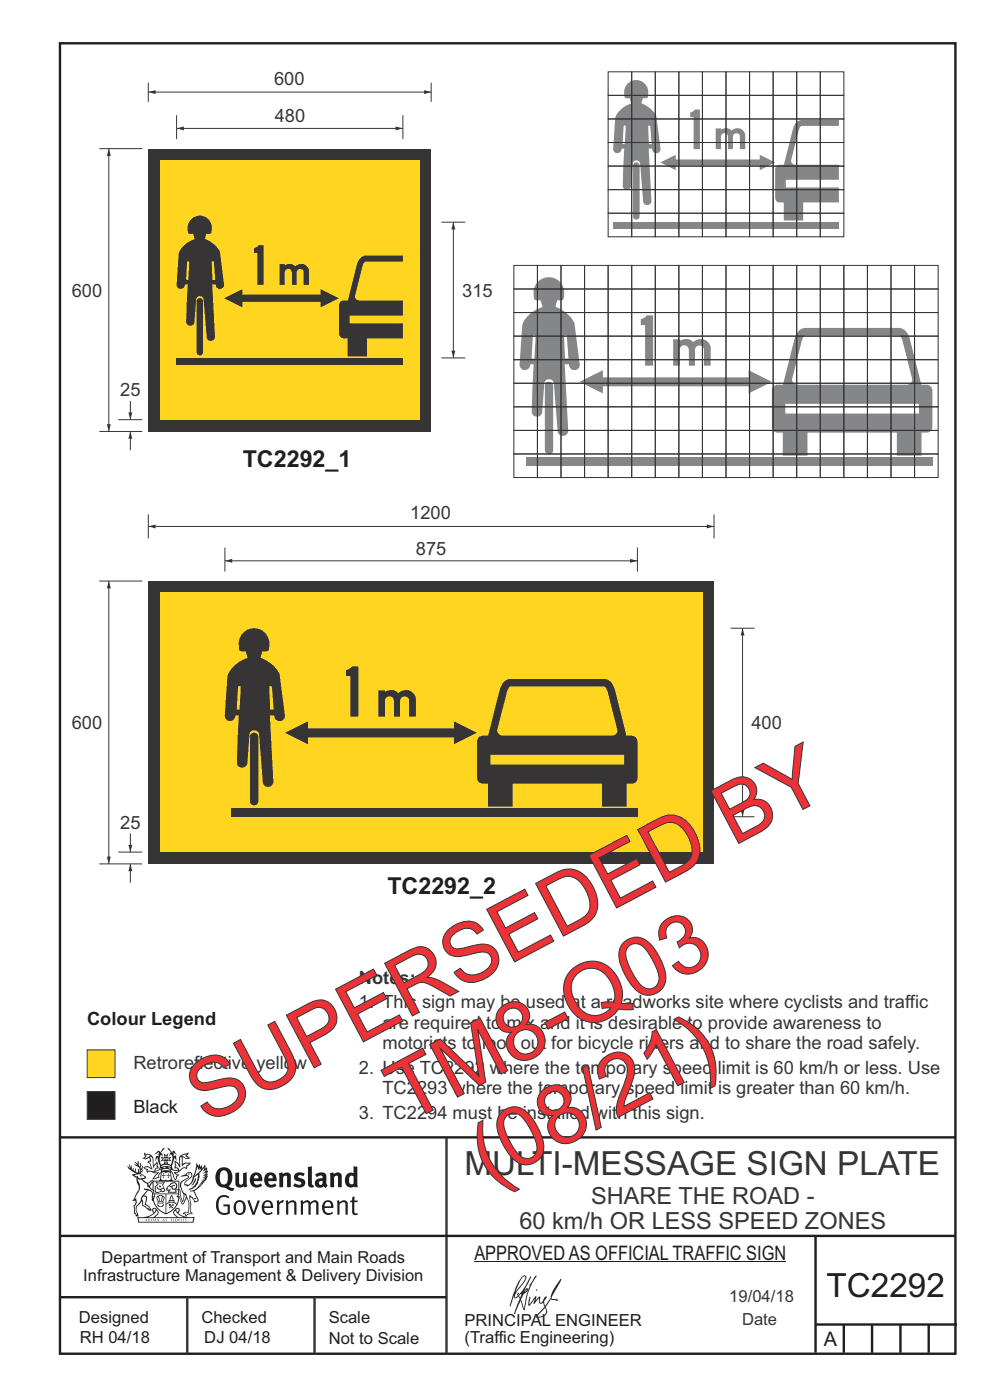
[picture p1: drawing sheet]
<svg xmlns="http://www.w3.org/2000/svg" width="210mm" height="297mm" viewBox="0 0 210 297" stroke-linecap="round" stroke-linejoin="round" font-family="sans-serif">
<path d="M12.7 9.2h190v278h-190zM12.7 241.3h190M12.7 275.2h82M12.7 262.2h190.1M173 262.1v24.9M173 281h30M179 281v6M185 281v6M191 281v6M197 281v6" fill="none" stroke="#201e1e" stroke-width=".51"/>
<path d="M94.7 241.4v45.8M39.7 275.2v12M66.7 275.2v12" fill="none" stroke="#373435" stroke-width=".51"/>
<g fill="#201e1e">
<path d="M47 248.4a2.55 2.55 0 0 0 0 2.7l.3 .2a.81 .81 0 0 0 1-1v-.5a1.04 1.04 0 0 0-1.1-1.5zM46.3 248.1a1.82 1.82 0 0 1 2.1-.2 1.82 1.82 0 0 1 .9 1.8 2.29 2.29 0 0 1-.8 2l.7 .3h.5l-.2 .6a2.87 2.87 0 0 1-2-.7 2.12 2.12 0 0 1-1.7-3.1z" fill-rule="evenodd"/>
<path d="M49.9 248.9l.8-.2v2a.46 .46 0 0 0 .3 .6 .46 .46 0 0 0 .6-.3v-2.1l.7-.2v2.4l.2 .5-.5 .3-.3-.3a1.02 1.02 0 0 1-1.2 .3 1.02 1.02 0 0 1-.6-1.1z" fill-rule="evenodd"/>
<path d="M54 249.5l-.1 .5h.9a.49 .49 0 0 0-.2-.6 .49 .49 0 0 0-.6 .1zM53.4 249.1a1.34 1.34 0 0 1 1.6-.2 1.34 1.34 0 0 1 .6 1.5v.2h-1.7a.77 .77 0 0 0 .5 .8 .77 .77 0 0 0 .9-.4l.3 .5a1.59 1.59 0 0 1-2 .2 1.59 1.59 0 0 1-.5-2.1z" fill-rule="evenodd"/>
<path d="M57 249.5l-.1 .5h1a.49 .49 0 0 0-.2-.6 .49 .49 0 0 0-.7 .1zM56.4 249.1a1.34 1.34 0 0 1 1.6-.2 1.34 1.34 0 0 1 .7 1.5v.2h-1.8a.77 .77 0 0 0 .5 .8 .77 .77 0 0 0 .9-.4l.4 .5a1.59 1.59 0 0 1-2.1 .2 1.59 1.59 0 0 1-.5-2.1z" fill-rule="evenodd"/>
<path d="M59.2 248.9l.7-.2 .1 .4a.95 .95 0 0 1 1-.3 .95 .95 0 0 1 .7 .8v2.3h-.8v-2.3a.46 .46 0 0 0-.8 .1v2.2h-.8z" fill-rule="evenodd"/>
<path d="M62.6 249.1a1.75 1.75 0 0 1 2-.1l-.2 .5-.6-.2a.43 .43 0 0 0-.6 .3l.4 .3a1.04 1.04 0 0 1 1.2 1.1 1.04 1.04 0 0 1-1.4 1l-1.2-.4 .3-.6 1 .4 .4-.4a.88 .88 0 0 0-1-.5l-.4-.2-.1-.4z" fill-rule="evenodd"/>
<path d="M65.3 247.6l.8-.2 .1 3.8 .3 .2 .1 .4a.88 .88 0 0 1-1 0 .88 .88 0 0 1-.3-1z" fill-rule="evenodd"/>
<path d="M67.8 250.6a.43 .43 0 0 0-.1 .7 .43 .43 0 0 0 .7-.1v-.7zM66.8 249.1a1.7 1.7 0 0 1 2.4 .1v1.9l.3 .4-.4 .5-.5-.4a1.03 1.03 0 0 1-1.7-.1 1.03 1.03 0 0 1 .8-1.5h.7v-.4a.8 .8 0 0 0-1.2 .1z" fill-rule="evenodd"/>
<path d="M70 248.9l.7-.2 .1 .4a.95 .95 0 0 1 1-.3 .95 .95 0 0 1 .7 .8v2.3h-.8v-2.3a.46 .46 0 0 0-.8 .1v2.2h-.8z" fill-rule="evenodd"/>
<path d="M74.3 249.5a1.48 1.48 0 0 0 0 1.7h.5l.2-.1v-1.5l-.3-.2zM75 247.4l.8 .1 .1 4.4h-.7l-.1-.2a1.26 1.26 0 0 1-1.4 0 1.26 1.26 0 0 1-.5-1.3 1.29 1.29 0 0 1 .4-1.4 1.29 1.29 0 0 1 1.4-.1z" fill-rule="evenodd"/>
<path d="M46.4 253.9a1.72 1.72 0 0 1 2.3 0l-.3 .3a1.24 1.24 0 0 0-1.4-.2 1.24 1.24 0 0 0-.6 1.4 1.49 1.49 0 0 0 1.2 1.9l.7-.1v-1.3h-.8l-.1-.4h1.3v1.9a1.93 1.93 0 0 1-2.2 0 1.93 1.93 0 0 1-.7-2.2l.2-.8z" fill-rule="evenodd"/>
<path d="M50.4 255.1a1.65 1.65 0 0 0 .2 2.2 .99 .99 0 0 0 1-1.4 .78 .78 0 0 0-.4-.8 .78 .78 0 0 0-.8 0zM50 254.9a1.33 1.33 0 0 1 1.6-.1 1.33 1.33 0 0 1 .5 1.4 1.31 1.31 0 0 1-1.3 1.6 1.31 1.31 0 0 1-1.2-1.6v-.6z" fill-rule="evenodd"/>
<path d="M52.5 254.7l.4-.1 .9 2.6 .8-2.5h.5l-1.1 3h-.5z" fill-rule="evenodd"/>
<path d="M56.3 255.2l-.2 .7h1.3a.7 .7 0 0 0-.3-.8 .7 .7 0 0 0-.8 .1zM55.9 255a1.22 1.22 0 0 1 1.5-.2 1.22 1.22 0 0 1 .5 1.5h-1.8a.93 .93 0 0 0 .5 1 .93 .93 0 0 0 1.1-.2l.2 .3a1.43 1.43 0 0 1-1.8 .1 1.43 1.43 0 0 1-.6-1.7z" fill-rule="evenodd"/>
<path d="M58.7 254.7l.4-.1 .1 .5 .4-.4 .6-.1-.2 .5a.66 .66 0 0 0-.8 .7v1.9h-.4z" fill-rule="evenodd"/>
<path d="M60.6 254.7l.4-.1 .1 .5a.94 .94 0 0 1 1-.5 .94 .94 0 0 1 .8 .8v2.3h-.5l-.1-2.5a.81 .81 0 0 0-1.2 .3v2.2h-.4z" fill-rule="evenodd"/>
<path d="M63.7 254.7l.5-.1 .1 .5 .4-.3a.78 .78 0 0 1 1.1 .3 .9 .9 0 0 1 1-.5 .9 .9 0 0 1 .8 .8v2.3h-.5l-.1-2.5a.67 .67 0 0 0-1.1 .3v2.2h-.5v-2.4l-.4-.3-.7 .4v2.3h-.5z" fill-rule="evenodd"/>
<path d="M69 255.2l-.1 .7h1.3a.7 .7 0 0 0-.3-.8 .7 .7 0 0 0-.9 .1zM68.7 255a1.22 1.22 0 0 1 1.5-.2 1.22 1.22 0 0 1 .5 1.5h-1.8a.93 .93 0 0 0 .4 1 .93 .93 0 0 0 1.2-.2l.1 .3a1.44 1.44 0 0 1-1.7 .1 1.44 1.44 0 0 1-.6-1.7z" fill-rule="evenodd"/>
<path d="M71.4 254.7l.5-.1 .1 .5a.94 .94 0 0 1 1-.5 .94 .94 0 0 1 .8 .8v2.3h-.5l-.1-2.5a.81 .81 0 0 0-1.2 .3v2.2h-.4z" fill-rule="evenodd"/>
<path d="M74.7 253.9l.5-.1v.9h.7l-.1 .3h-.6v2.2l.1 .2h.5l.1 .3a.75 .75 0 0 1-1.2-.6v-2.1h-.4v-.3h.4z" fill-rule="evenodd"/>
<path d="M30.8 244.9l1.1 .3-.9 .5h-.4l.6-.5zM31.8 245.4h.2a2.44 2.44 0 0 1 .4 1.9l.1 .5 .7-1-.1 .6 .3 .3a.57 .57 0 0 0-.6 .7l-1-.1-.5 .2 .2-.5-.8-.3 .7-.1 .9 .5 .1-.1-.6-1.3-.2-.2h.5zM30.7 244.4l-.1 .5 .2 .4-.6 .4a1.04 1.04 0 0 0 1.4-.1l.2 .6-.3 .1-.2 .4a.94 .94 0 0 1 .8 1.1l-.2-.1a1.16 1.16 0 0 0-1.5-.1l.3 .4 .4 .2 .1 .5 .2 .1 .1-.2a.94 .94 0 0 1 1.1 .2l.8 .1-1.2 1.2a1.13 1.13 0 0 0 1.2-.2l.4-.1-.1-.4 .5-.8a.83 .83 0 0 0-.6 1.1l-.3-.1-.7 .4 1.1-1.4-.5 .1-.5-.1 1.3-.5-.1-.1-.9 .4v-.3l.2-.2 .3 .1 .1-.3-.2-.4v-.6l-.1-.4-.7 1v-.7a1.42 1.42 0 0 0-1.6-1.8z" fill-rule="evenodd"/>
<path d="M38.5 245.2l.5-.2 .7-.1-.6 .3 .8 .5h-.3zM38.3 245.5l.2-.1 .1 2a1.69 1.69 0 0 1 1.6-.6l-.8 .5 .1 .5a1.1 1.1 0 0 0-1.5 .6l-.1-.5-.2-.2h-.5l.3-.4-.3-.7a1.42 1.42 0 0 1 .8 1.1l.2-.1zM37.1 246.2l.1 1-.2 .3 .1 .4h.5l.1 .2a.96 .96 0 0 1-1.1-.1l-.1 .1a1.06 1.06 0 0 0 1.3 .2v.1a.72 .72 0 0 1-1 .2l.3 .5 .6 .2-.4 .2-.1 .6-.2-.3-.4-1.1-.4-.4 .4 .9a1.54 1.54 0 0 0 .7 1.2l.2-.3a.58 .58 0 0 1 .4-.8l.2-.1h-.3l-.5-.3 .9-.5a.93 .93 0 0 1 1.2-.5v.2l.2-.2 .1-.5a.99 .99 0 0 0 .7-.8l-1.3 .1-.3 .2-.1-1.4 .9 .4 .9-.3h-.4l-.5-.4 .4-.7-.6 .2a1.46 1.46 0 0 0-1.4 2.1v.4l-.2-.4z" fill-rule="evenodd"/>
<path d="M35.6 248.9l.2 .1-.1 .3 .4 .1h-.4v.6l-.1-.6h-.3l.3-.1z" fill-rule="evenodd"/>
<path d="M34.6 248.9l.2 .1v.3l.3 .1h-.3l-.1 .6v-.6h-.4l.4-.1z" fill-rule="evenodd"/>
<path d="M34.3 248.8a.57 .57 0 0 1 .9 .2 .57 .57 0 0 1 .9-.2l.2 1.4h-.2a.57 .57 0 0 1-.9 0 .69 .69 0 0 1-1.1 0zM34.2 248.1l-.3 2.1-.2 .4h3l-.2-.4-.3-2.1h-.2v.2l-.8-.1-.8 .1v-.2z" fill-rule="evenodd"/>
<path d="M34.2 252.4a.3 .3 0 0 0 .6 0 .3 .3 0 0 0-.6 0zM33.3 250.9l.3 .3-.3 .4a.79 .79 0 0 0 0 1.3l.8-.2-.1-.3a.55 .55 0 0 1-.7-.6l.1-.1 .2 .3 .3 .2 .8-.2-.4-.7 .4-.4-.7 .2zM33 250.7l1.1 .2 .9-.2-.4 .6 .4 1.2a.56 .56 0 0 1-.8 .3l-.2 .1a.73 .73 0 0 1-.9 .1 .73 .73 0 0 1-.3-1v-.4l.6-.4z" fill-rule="evenodd"/>
<path d="M35.6 251.8l.7-.4a.58 .58 0 0 1 1-.1 .58 .58 0 0 1-.4 .9l-.3-.3a.43 .43 0 0 1 .6-.4 .57 .57 0 0 0-.8 .2l-.2-.1-.3 .1 .4 .2a.55 .55 0 0 0 .9 .4v.5h-1.3l.3-.4-.1-.1-.6 .1 .2-.3-.2-.1zM35.4 251.8l-.1 .2a.39 .39 0 0 0 .2 .6h.3l-.2 .4h1.9l-.1-.8a.86 .86 0 0 0-.1-1.3 .86 .86 0 0 0-1.3 .4z" fill-rule="evenodd"/>
<path d="M36 254.8h.8v.2h-.8zM36.4 253.8l.2 .8h-.4zM36.4 253.5l-.3 .5-.1 .6h-.2v.4l-.7 .4 .2 .1a1.48 1.48 0 0 1 2.1 .2l.2-.1-.6-.5v-.5h-.2l-.1-.6z" fill-rule="evenodd"/>
<path d="M35.8 255.4l.4 .1 .1 .3 .3-.2-.2-.2a.38 .38 0 0 1 .5 .5l-.2-.2-.3 .2 .3 .2-.3 .3-.1-.4-.4 .4-.1-.2 .4-.3-.1-.1-.2 .1z" fill-rule="evenodd"/>
<path d="M34.5 254h.2v.2l-.2 .6h-.2zM33.6 255.3h.9v.2a.55 .55 0 0 1-.8 .4v-.2l-.2-.1zM33.4 254h.2l.2 .8h-.2zM33.6 255l.8-.1 .1 .2h-.8zM33.8 253.7h.5l-.2 1.1h-.1zM33.3 253.8l-.1 .3 .3 1.1a.48 .48 0 0 0-.1 .6 .48 .48 0 0 0 .5 .2h.5a.49 .49 0 0 0 .2-.8l.3-1.1-.1-.3a1.42 1.42 0 0 0-1.5 0z" fill-rule="evenodd"/>
<path d="M33.7 251.5l.4 .1 .1 .3h-.3z" fill-rule="evenodd"/>
<path d="M41.3 250.1l.3-.2-.2 .8-.6 .8h-.2l.5-.7z" fill-rule="evenodd"/>
<path d="M39.7 249l.3-.2 .5 .2a.88 .88 0 0 1-.6 1.1 1.22 1.22 0 0 0-.8 1.3l.5 .2a.72 .72 0 0 0 .9-.4l.5-.8 .2-.6 .8-.6v.2a2.85 2.85 0 0 1-2 2.9l.1 .1a2.13 2.13 0 0 0 1.9-1.5v-.3a2.01 2.01 0 0 0 .3-1.7l1.1-1.3-.4 1 .7-.5-.7 1 .8-.4-.8 .8 .7-.2-.9 .6 .8-.1-.8 .4h.7l-.8 .3 .3 .2h-.4l.2 .3h-.4l.2 .3h-.4l.1 .2h-.1a2.16 2.16 0 0 1-2 1.1l.1 .2 .4-.1a.76 .76 0 0 1 .7 .8l.5 1.2-.6 .2a1.45 1.45 0 0 0-1.1-1.3l.2 1.8-.1 1.8 .4 .3a1.07 1.07 0 0 0-1.2 .4v-.3l-.5-.2a.87 .87 0 0 1 1.1-.1v-.7a4.4 4.4 0 0 0-.6-3.1l-.1-.3h-.2a2.16 2.16 0 0 1-.7-2.2l.3-.4 1.2-.7a.55 .55 0 0 0-.4-.8zM37.8 252.4a.76 .76 0 0 1 .3 1.1l.6 1.6 .4-1.7 .2 .1a.61 .61 0 0 1-.1 .9l-.3 .8-.2 .1-.7-1.6-.3 .1a1.18 1.18 0 0 0 .1-1.4zM41.8 247.5l.2 .7 .3-.5v.6l.4-.5a1.9 1.9 0 0 1-1.2 1.4l-.3 .3zM38.2 249.6l1.4-.2 .2 .2v.3l-.5 .2a1.26 1.26 0 0 0-.9 1.9l.2 .7a1.84 1.84 0 0 1 .1 2.1l-.4-1.4a.96 .96 0 0 0-.4-1.2l-.4 .2a.78 .78 0 0 1 0 1.3l.1 .3h.4l.4 1.1a.38 .38 0 0 0 .2 .4 .38 .38 0 0 0 .4-.1l.6-1.2a2.94 2.94 0 0 1 .4 2.5l-.1 .4h-.8l-.3 .4v.2l.4-.1 .1 .4 .2 .1a1.02 1.02 0 0 1 1.3-.5v-.4l-.3-.1 .1-1.8-.3-1.3h.1a1.14 1.14 0 0 1 .8 1 .63 .63 0 0 0 .8-.2 .63 .63 0 0 0-.2-.9l-.6-1.2 .9-.6 .2-.4h.3l-.1-.2h.4l-.1-.3h.3l-.1-.3 .5-.1-.2-.2 .6-.4v-.2h-.2l.4-.5h-.3l.3-.5-.4 .1 .4-.5v-.3l-.3 .2 .2-.7-.1-.2-.4 .3v-.8l-.6 .8-.2-.8-.2 .5-.3-.7-.1 .6-.5-.8-.1 1.4-.6 1.8a1.81 1.81 0 0 1-1 1.5l-.6-.2a1.75 1.75 0 0 1 1.1-1.2 .75 .75 0 0 0 .1-1.3 .75 .75 0 0 0-1.2 .4z" fill-rule="evenodd"/>
<path d="M41.2 254.1h.3l.2 .2-.4 .1z" fill-rule="evenodd"/>
<path d="M29.4 258.4h11.6l-.1 .8h-11.4zM31.3 258.2l.5-.1a2.48 2.48 0 0 0 1.4-1.3l.3 .5-.5 .6-.5 .3zM32.5 256.6l.3-.2 .2 .1-.3 .7zM37.2 256.8a2.65 2.65 0 0 0 1.8 1.4h-1.1l-.5-.3-.5-.6zM37.4 256.5l.2-.1 .3 .2-.3 .6zM29.2 258.2l.1 1.2h11.8l.2-1.1-.2-.1a4.1 4.1 0 0 1-3.3-.9l.3-.4-.1-.6a1.06 1.06 0 0 0-1.3 1l.2 .4 .6 .5h-4.7l.3-.1a.84 .84 0 0 0 .6-.8 .84 .84 0 0 0-.5-.8l-.3-.2h-.5l-.1 .6 .3 .4a4.2 4.2 0 0 1-3.4 .9z" fill-rule="evenodd"/>
<path d="M31 258.7l.1 .2h-.2zM31 258.5l-.3 .6 .4-.2 .2 .2z" fill-rule="evenodd"/>
<path d="M31.3 258.6h.3v.4a.25 .25 0 0 0 .2-.1 .25 .25 0 0 0-.1-.3h.1a.29 .29 0 0 1 0 .4 .29 .29 0 0 1-.4 0 .29 .29 0 0 1 0-.4z" fill-rule="evenodd"/>
<path d="M32.2 258.6a.22 .22 0 0 1 .3 .2 .22 .22 0 0 1-.3 .2zM32 258.6l.1 .4a.33 .33 0 0 0 .4 0 .33 .33 0 0 0 0-.4 .33 .33 0 0 0-.5 0z" fill-rule="evenodd"/>
<path d="M32.9 258.7l.1 .2h-.2zM32.9 258.5l-.2 .6 .3-.2 .2 .2z" fill-rule="evenodd"/>
<path d="M33.3 258.6h.2l.1 .1 .2-.1-.2 .2 .2 .3-.3-.3-.1 .3h-.1l.2-.3z" fill-rule="evenodd"/>
<path d="M34.7 258.7l.1 .2h-.2zM34.7 258.5l-.3 .6 .4-.2 .2 .2z" fill-rule="evenodd"/>
<path d="M35 258.5h.5l-.2 .1v.5h-.2l.1-.5z" fill-rule="evenodd"/>
<path d="M36.2 258.6l.3-.1-.1 .1v.2h.1h-.1v.3h-.2z" fill-rule="evenodd"/>
<path d="M36.7 258.6h.2v.5h-.2z" fill-rule="evenodd"/>
<path d="M37.3 258.6a.22 .22 0 0 1 .3 .2 .22 .22 0 0 1-.3 .2zM37.1 258.6v.4a.33 .33 0 0 0 .5 0 .33 .33 0 0 0 0-.4 .33 .33 0 0 0-.5 0z" fill-rule="evenodd"/>
<path d="M37.8 258.6l.4-.1-.2 .1v.2h.1h-.1v.2l.2 .1h-.4z" fill-rule="evenodd"/>
<path d="M38.4 258.6h.2l-.1 .4 .2 .1h-.3z" fill-rule="evenodd"/>
<path d="M38.9 258.6h.2v.5h-.2z" fill-rule="evenodd"/>
<path d="M39.3 258.6h.2h-.1l.2 .3-.2 .2-.1-.1v-.1l.2 .1z" fill-rule="evenodd"/>
<path d="M34.2 247.4a1.51 1.51 0 0 1 2 .2 2.67 2.67 0 0 0-2.1 0zM35.7 247.6l.4 .1 .1 .3-.4-.1zM34.6 247.6h.5l.1 .2h-.4zM34 247.8l.3 .2h-.3zM34.9 246.9l.3-.2 .3 .2zM34.9 245.6l.2 .1v.3h-.2zM35 245.1l.2 .2 .2-.2-.1 .3h-.2zM35.1 246.3h.2l.1 .4-.2-.2-.2 .2zM35.3 245.7l.2-.1v.4h-.2zM34.4 245.7h.3l.1 .3-.4 .1 .2-.2zM35.7 245.7h.3l-.2 .2 .2 .2-.4-.1zM32.7 244.9l1-.5-.1 1-.2-.2-.3 .2-.3 1.1 .5-1 .3 .9a1.84 1.84 0 0 1 .2 1.7l.4 .1a2.48 2.48 0 0 1 2.2 0l.2-.2-.2-.7 .7-1.8 .4 .7-.2-1-.2-.1-.2 .3v-.9l.6 .4-.6-.8-.3 .1-.1 .4-.5-.9-.5-.3 .2 .5 .6 .5-.5 .8 .4-.4a2.06 2.06 0 0 1 0 2.3l-.5-.2-.2-.6 .1-.1 .8 .2-.4-.5 .4-.5-.7 .2-.2-.2 .2-.7-.5 .4-.5-.4 .2 .7-.2 .2-.7-.2 .4 .5-.4 .5 .8-.2 .1 .1-.2 .6-.5 .2a2.02 2.02 0 0 1 0-2.2l.3 .5-.1-.7-.3-.1 .8-1.2-.4 .3-.5 .8-.2-.3a.8 .8 0 0 0-.8 .5z" fill-rule="evenodd"/>
<path d="M29.2 250.1l.3 .1a.61 .61 0 0 1 .8 .4l.3 .2a.8 .8 0 0 1 .6 1l.4 .1 .5 .5a1 1 0 0 1 .5 1.1l-.1 .7v-.5h-.1a.96 .96 0 0 0-.8-1.3l-.2-.2h-.7l-.1-.1-.1 .1 .1 .3h.6l-1.2 1.3-.2 1-.4 .6a1.33 1.33 0 0 0-.5 1.8l.2 .5a1.26 1.26 0 0 1-.5-1.5l-.1-.3a1.56 1.56 0 0 0 .4-1.7l-.3 .2 .2-.5a3.2 3.2 0 0 0 .7-3zM30.4 253.9h.4a2.06 2.06 0 0 1-.1 1.6l.7 .5 .4 .4-.6-.1-.8-.6-.1-.9a.51 .51 0 0 1 .1-.9zM28.6 249.3a1.52 1.52 0 0 1 2.1 .5l-1.1 .2-.2-.1-.1-.4h-.5zM27.5 247v.8l-.3-.4h-.1a3.1 3.1 0 0 0 1.9 1.6l-1 .1 .5 .6 .5 .1 .1 1.1a1.84 1.84 0 0 1-.3 2.5l-.4 .9-.3 .4 .2 .1 .4-.1 .1 .4-.2 .5-.3 .2 .1 1.7h.2l.3 .5 .1 .1 .4-.1-.1-.5a1.3 1.3 0 0 1-.1-1.7l.9-1 .1 1.1 .6 .2 .5 .5 .1-.1 .2 .3h.5a1.85 1.85 0 0 0-1.2-1.4l.1-.3a1.39 1.39 0 0 0 0-1.4l-.5-.1 .5-.5a.66 .66 0 0 1 .9-.4 .66 .66 0 0 1 .3 .9l-.1 .4 .2-.1v.2l-.1 .3 .2 .5 .1-.3a2.24 2.24 0 0 0 .1-2.2 .73 .73 0 0 1-.7-.7 .73 .73 0 0 1 .6-.7v-.2a.94 .94 0 0 0-.9 .8 .48 .48 0 0 1-.1-.6 .48 .48 0 0 1 .5-.2l.5-.3a.51 .51 0 0 0-.8 .2l-.5 .2-1-.8h.6l.2-.5-1.2-.7 .5-.5v-.3l-.5 .4 .1-.2a.69 .69 0 0 0 .2-1v.4l-.2 .3v-1.1l-.3-.2 .1 .6-.1 .2-.4-1.3v.7l-.6-.4 .5 .7-.6-.2 .3 .3a1 1 0 0 1 .7 1.4l-.2-.8v.9l-.5-.2v-.8l-.2 .7-.2-.1-.1-.6-.2 .4-.2-.2 .1-.7-.2 .5z" fill-rule="evenodd"/>
<path d="M29.6 249.4l.2-.1 .3 .2z" fill-rule="evenodd"/>
<path d="M32.4 250.5h5.6v2l-.2-.1v-1.7h-5.2v2.5h5.2v-.8l.1 .2-.1 1.1v-.3h-2.5v4a4.1 4.1 0 0 0 2.6-3.6l.1-.1a4 4 0 0 1-2.8 3.9 4.2 4.2 0 0 1-2.8-4.7l.1 1.2 .1-.1a3.8 3.8 0 0 0 2.5 3.4v-4h-2.5l-.2-.9z" fill-rule="evenodd"/>
<circle cx="40" cy="249.1" r=".17"/>
</g>
<path d="M100.6 267.7h66.2" fill="none" stroke="#201e1e" stroke-width=".21"/>
<g fill="#252726">
<path d="M111.6 273.7l.2-.2-.5 .7zM110.4 274.5l.3 .1-.3 .7-.3-.4zM110.9 270.9l.5-.1a9.3 9.3 0 0 1-2 3.2l-.1 .2 1-2.5zM110.6 271a14.7 14.7 0 0 0-2.2 4.9l-.3 1.2 .1 .1 .8-2.4a.42 .42 0 0 0 .2 .7 .42 .42 0 0 0 .6-.3l.2-.2 .2 .6-1.1 3.1h.2l1.1-2.8 .6 1.9 .2 .2 .2-.5a13.5 13.5 0 0 1 2-6.2l.5-.5-.2-.2-1.6 2.1 .4-.1a14.9 14.9 0 0 0-1.3 5.1l-.4-1.2a1.39 1.39 0 0 1 .2-1.8l.1-.2a.92 .92 0 0 0 .8-1.2 .75 .75 0 0 0-.7 .7l-.2 .2 1.6-3.4h-.1l-.4 .7a10.5 10.5 0 0 1-2.2 3.2l.2-.4a.32 .32 0 0 0-.4 .2 .32 .32 0 0 0 .1 .4l-.5 .4a3.2 3.2 0 0 1 1.1-2.3l.5-.6a2.49 2.49 0 0 0 .7-1.6l-.3-.2z" fill-rule="evenodd"/>
<path d="M115.6 277.5a1.15 1.15 0 0 1 .1 1.3 1.15 1.15 0 0 1-1.2 .5h-.5zM112.3 275.1l-.3 1.7 .3 .2 1.2-1.5-.3 1.1 1.1-1.2a.94 .94 0 0 0 .4 1.2l.5-.3 .3 .9-1.2 1.3a.98 .98 0 0 0-.5 1 1.9 1.9 0 0 0 2.3-1.3l-.1-.3a1.02 1.02 0 0 1 .3-1.4l.5-.9 1.5 .3-.2-.5v.3l-1.1-.2v-.2l2-3.6 .1-.3-.1-.1-1.8 2.7a6.6 6.6 0 0 1-1.5 3l-.2-.2a1.01 1.01 0 0 1 .4-1.4l.1-.2-.3-.2-.3 .5-.2 .5-.5 .4-.2-.4 .1-.9-.2-.1-.8 .9 .2-.9h-.1l-1.4 1.7 .2-1.4v-.1z" fill-rule="evenodd"/>
<path d="M113.7 273.5l.3 .3h-.3z" fill-rule="evenodd"/>
</g>
<path d="M96.2 47.1v28.8" fill="none" stroke="#373435" stroke-width=".21"/>
<g fill="#373435">
<path d="M95.8 74.4h.8l-.4 1.5z"/>
<path d="M96.2 47.1l.4 1.6h-.8z"/>
</g>
<path d="M31.5 19.5h60" fill="none" stroke="#373435" stroke-width=".21"/>
<g fill="#373435">
<path d="M90 19.1l1.5 .4-1.5 .5z"/>
<path d="M31.5 19.5l1.5-.4v.9z"/>
<path d="M31.5 31.5h60v60h-60z" fill-rule="evenodd"/>
</g>
<path d="M34 34h55v55h-55z" fill-rule="evenodd" fill="#ffd520"/>
<path d="M31.5 17.5v4.1M91.5 17.5v4.1M37.5 27.2h48M37.5 24.4v5.1M93.6 47.1h5.1M93.6 75.9h5.1" fill="none" stroke="#373435" stroke-width=".21"/>
<g fill="#373435">
<path d="M83.9 26.8l1.6 .4-1.6 .5z"/>
<path d="M37.5 27.2l1.5-.4v.9z"/>
</g>
<path d="M85.5 24.4v5.1" fill="none" stroke="#373435" stroke-width=".21"/>
<g fill="#373435">
<path d="M40.4 46.7a2.6 2.6 0 0 1 3.4-.5 2.6 2.6 0 0 1 .9 3.4h-.9l-.3 1.1a6.6 6.6 0 0 1 3.1 2.5l.9 7.2a.91 .91 0 0 1-.9 .9 .91 .91 0 0 1-.9-1h-.7l.6 11.1a.88 .88 0 0 1-.9 .9 .88 .88 0 0 1-.9-.8l-.6-7.9a.81 .81 0 0 0-.8-.8 .81 .81 0 0 0-.8 .8l-.3 4.7a.88 .88 0 0 1-.9 .8 .88 .88 0 0 1-.9-.8l.3-8h-.5a.92 .92 0 0 1-1 1 .92 .92 0 0 1-.8-1.1l.4-6.3a5 5 0 0 1 3.4-3.2l-.3-1.1h-.9a2.73 2.73 0 0 1 .3-2.9zM45 55.5l.2-.1 .2 .2 .2 3.8h-.5zM39.8 55.5l.1-.1 .2 .2-.2 3.8h-.4z" fill-rule="evenodd"/>
<path d="M41.9 63.4l.5-.1a.66 .66 0 0 1 .7 .6v10.8a.7 .7 0 0 1-.7 .7 .7 .7 0 0 1-.7-.7v-10.8z" fill-rule="evenodd"/>
<path d="M76.4 54.8l.7-.5 .5-.1h7.9v1.3h-7.9a1.33 1.33 0 0 0-.8 1.4l-1.5 5.9a.93 .93 0 0 0 1.1 1h9.1v3.2h-11.3v1.6h11.3v3.2h-7.6v3.8h-4.2v-3.8h-.8a.95 .95 0 0 1-1-1v-6.1a.95 .95 0 0 1 1-.9h.9l1.9-7.8z" fill-rule="evenodd"/>
<path d="M37.5 75.9h48v1.4h-48z" fill-rule="evenodd"/>
</g>
<g fill="#373435">
<path d="M53.9 52.7l.5-.3 .4-.4h1.1v8.4h-1.3v-6.7h-.7z"/>
<path d="M59.3 56h1.1v.3a1.8 1.8 0 0 1 2.2 .2 1.69 1.69 0 0 1 1.8-.5 1.69 1.69 0 0 1 1.2 1.5v2.9h-1.2v-2.7a.74 .74 0 0 0-.8-.6 .74 .74 0 0 0-.7 .7v2.6h-1v-2.6a.76 .76 0 0 0-.7-.8 .76 .76 0 0 0-.8 .7v2.7h-1.1z"/>
<path d="M47.5 63.3l3.9-2v3.9zM51.3 62.5h16.8v1.5h-16.8zM68 61.3l3.9 2-3.9 1.9z"/>
</g>
<path d="M27.7 85.1v3.9" fill="none" stroke="#373435" stroke-width=".21"/>
<path d="M27.2 87.5h.9l-.4 1.5z" fill="#373435"/>
<path d="M27.7 91.5v4" fill="none" stroke="#373435" stroke-width=".21"/>
<path d="M27.7 91.5l.4 1.6h-.9z" fill="#373435"/>
<path d="M21.1 31.5h9.1M23.1 31.5v60M21.1 91.5h9.1M25.1 89h5.1" fill="none" stroke="#373435" stroke-width=".21"/>
<g fill="#373435">
<path d="M22.7 90h.8l-.4 1.5z"/>
<path d="M23.1 31.5l.4 1.6h-.8z"/>
</g>
<path d="M18.5 222.7h5.9v5.9h-5.9z" fill-rule="evenodd" fill="#ffd520" stroke="#373435" stroke-width=".21"/>
<path d="M18.5 231.6h5.9v5.9h-5.9z" fill-rule="evenodd" fill="#201e1e" stroke="#373435" stroke-width=".21"/>
<g fill="#848688">
<path d="M133 17.9a2.59 2.59 0 0 1 3.4-.5 2.59 2.59 0 0 1 .8 3.4h-.8l-.4 1.1a5.5 5.5 0 0 1 3.2 2.8l.9 6.9a.91 .91 0 0 1-.9 .9 .91 .91 0 0 1-.9-1h-.7l.6 11.1a.88 .88 0 0 1-.9 .9 .88 .88 0 0 1-.9-.9l-.6-7.8a.81 .81 0 0 0-.8-.8 .81 .81 0 0 0-.8 .8l-.4 4.6a.88 .88 0 0 1-.8 .9 .88 .88 0 0 1-.9-.8l.3-8h-.5a.92 .92 0 0 1-1 1 .92 .92 0 0 1-.8-1.1l.4-6.3a4.9 4.9 0 0 1 3.4-3.1l-.3-1.2h-.9a2.73 2.73 0 0 1 .3-2.9zM137.5 26.7l.2-.1 .3 .2 .2 3.8h-.5zM132.3 26.7l.2-.1 .2 .3-.2 3.7h-.4z" fill-rule="evenodd"/>
<path d="M134.5 34.6l.5-.2a.66 .66 0 0 1 .7 .7v10.8a.69 .69 0 0 1-.7 .7 .69 .69 0 0 1-.7-.7v-10.8z" fill-rule="evenodd"/>
<path d="M168.9 26l.7-.5h.5h7.8v1.2h-7.8a1.33 1.33 0 0 0-.8 1.4l-1.5 5.9a.91 .91 0 0 0 1.1 1h9v3.1h-11.2v1.7h11.2v3.1h-7.5v3.9h-4.1v-3.9h-.9a.95 .95 0 0 1-1-.9v-6.1a.95 .95 0 0 1 1-.9h.9l1.9-7.8z" fill-rule="evenodd"/>
<path d="M130.1 47.1h47.8v1.4h-47.8z" fill-rule="evenodd"/>
</g>
<g fill="#848688">
<path d="M140.1 34.5l3.2-1.7v1h17.9v-1l3.2 1.7-3.2 1.6v-1h-17.9v1z"/>
<path d="M146.4 23.9v1h.7v6.7h1.4v-8.4h-1.1l-.4 .4zM151.8 27.2v4.4h1.1v-2.7a.76 .76 0 0 1 .8-.7 .76 .76 0 0 1 .7 .8v2.6h1.1v-2.6a.74 .74 0 0 1 .7-.7 .74 .74 0 0 1 .7 .6v2.7h1.2v-2.9a1.68 1.68 0 0 0-1.2-1.4 1.68 1.68 0 0 0-1.7 .4 1.8 1.8 0 0 0-2.3-.2v-.3z"/>
</g>
<g fill="none" stroke="#373435" stroke-width=".21">
<path d="M129 15.2h5v5h-5zM134 15.2h5v5h-5zM139 15.2h5v5h-5zM144 15.2h5v5h-5zM149 15.2h5v5h-5zM154 15.2h5v5h-5zM159 15.2h5v5h-5zM164 15.2h5v5h-5zM169 15.2h5v5h-5zM174 15.2h5v5h-5zM129 25.2h5v5h-5zM129 30.2h5v5h-5z"/>
<path d="M129 35.2h5v5h-5zM129 20.2h5v5h-5zM134 35.2h5v5h-5zM134 25.2h5v5h-5zM134 30.2h5v5h-5zM134 20.2h5v5h-5zM139 25.2h5v5h-5zM139 30.2h5v5h-5zM139 35.2h5v5h-5zM139 20.2h5v5h-5zM144 25.2h5v5h-5zM144 30.2h5v5h-5z"/>
<path d="M144 35.2h5v5h-5zM144 20.2h5v5h-5zM149 25.2h5v5h-5zM149 30.2h5v5h-5zM149 35.2h5v5h-5zM149 20.2h5v5h-5zM154 25.2h5v5h-5zM154 30.2h5v5h-5zM154 35.2h5v5h-5zM154 20.2h5v5h-5zM159 25.2h5v5h-5zM159 30.2h5v5h-5z"/>
<path d="M159 35.2h5v5h-5zM159 20.2h5v5h-5zM164 25.2h5v5h-5zM164 30.2h5v5h-5zM164 35.2h5v5h-5zM164 20.2h5v5h-5zM169 25.2h5v5h-5zM169 30.2h5v5h-5zM169 35.2h5v5h-5zM169 20.2h5v5h-5zM174 25.2h5v5h-5zM174 30.2h5v5h-5z"/>
<path d="M174 35.2h5v5h-5zM174 20.2h5v5h-5zM129 40.2h5v5h-5zM129 45.2h5v5h-5zM134 40.2h5v5h-5zM134 45.2h5v5h-5zM139 40.2h5v5h-5zM139 45.2h5v5h-5zM144 40.2h5v5h-5zM144 45.2h5v5h-5zM149 40.2h5v5h-5zM149 45.2h5v5h-5z"/>
<path d="M154 40.2h5v5h-5zM154 45.2h5v5h-5zM159 40.2h5v5h-5zM159 45.2h5v5h-5zM164 40.2h5v5h-5zM164 45.2h5v5h-5zM169 40.2h5v5h-5zM169 45.2h5v5h-5zM174 40.2h5v5h-5zM174 45.2h5v5h-5z"/>
</g>
<g fill="#848688">
<path d="M114.2 59.7a3.3 3.3 0 0 1 4.2-.2 3.3 3.3 0 0 1 1.1 4.1l-.3 .1h-1l-.4 1.3a6.8 6.8 0 0 1 4.1 3.6l1.1 8.7a1.15 1.15 0 0 1-1.2 1.2 1.15 1.15 0 0 1-1.1-1.2h-.9l.7 14a1.12 1.12 0 0 1-1.1 1.2 1.12 1.12 0 0 1-1.1-1.1l-.8-10a1.02 1.02 0 0 0-1-.9 1.02 1.02 0 0 0-1.1 .9l-.4 5.9a1.12 1.12 0 0 1-1.1 1.1 1.12 1.12 0 0 1-1.1-1l.4-10.1h-.7a1.17 1.17 0 0 1-1.2 1.2 1.17 1.17 0 0 1-1.1-1.4l.6-8a6.1 6.1 0 0 1 4.3-4l-.5-1.4h-1l-.2-.1a3.7 3.7 0 0 1 .8-3.9zM119.8 71.1h.3l.1 .2 .4 4.8h-.7l-.3-4.8zM113.1 71.2l.3-.1 .2 .2-.3 4.8-.5-.1z" fill-rule="evenodd"/>
<path d="M115.8 81.2l.6-.2a.85 .85 0 0 1 .9 .8v13.7a.88 .88 0 0 1-.8 .9 .88 .88 0 0 1-.9-.9v-13.7z" fill-rule="evenodd"/>
<path d="M169.4 70.2a2.09 2.09 0 0 1 1.6-.6h19.5a3.1 3.1 0 0 1 2.6 2.9l2.3 9.1h1.2a1.21 1.21 0 0 1 1.2 1.2v7.8a1.21 1.21 0 0 1-1.2 1.2h-1.1v4.9h-5.3v-4.9h-18.9v4.9h-5.3v-4.9a1.92 1.92 0 0 1-2-.5l-.3-.7v-7.8a1.21 1.21 0 0 1 1.2-1.2h1.2l2.5-9.9zM170.6 71.3l-.6 1.2-2 7.9a1.18 1.18 0 0 0 1.3 1.2h23a1.16 1.16 0 0 0 1.2-1.2l-2-7.9a1.4 1.4 0 0 0-1-1.3h-19.5zM166.6 85.7v2h28.3v-2z" fill-rule="evenodd"/>
<path d="M111.7 97.1h86.1v1.7h-86.1z" fill-rule="evenodd"/>
<path d="M123 81l4.9-2.5v1.6h30.9v-1.6l4.9 2.5-4.9 2.5v-1.5h-30.9v1.5z" fill-rule="evenodd"/>
</g>
<g fill="#848688">
<path d="M135.9 67.7l.8-.3 .5-.5h1.3v10.7h-1.7v-8.6h-.9z"/>
<path d="M142.8 72h1.4v.3a2.29 2.29 0 0 1 2.8 .3 2.15 2.15 0 0 1 2.3-.6 2.15 2.15 0 0 1 1.5 1.8v3.8h-1.5v-3.5a.94 .94 0 0 0-1-.8 .94 .94 0 0 0-.9 1v3.3h-1.3v-3.3a.96 .96 0 0 0-.9-1 .96 .96 0 0 0-1 .8v3.5h-1.4z"/>
</g>
<g fill="none" stroke="#373435" stroke-width=".21">
<path d="M109 56.3h5v5h-5zM114 56.3h5v5h-5zM119 56.3h5v5h-5zM124 56.3h5v5h-5zM129 56.3h5v5h-5zM134 56.3h5v5h-5zM139 56.3h5v5h-5zM144 56.3h5v5h-5zM149 56.3h5v5h-5zM154 56.3h5v5h-5zM159 56.3h5v5h-5zM164 56.3h5v5h-5z"/>
<path d="M169 56.3h5v5h-5zM174 56.3h5v5h-5zM179 56.3h5v5h-5zM184 56.3h5v5h-5zM189 56.3h5v5h-5zM194 56.3h5v5h-5zM109 71.3h5v5h-5zM109 76.3h5v5h-5zM109 61.3h5v5h-5zM109 66.3h5v5h-5zM114 71.3h5v5h-5zM114 76.3h5v5h-5z"/>
<path d="M114 61.3h5v5h-5zM114 66.3h5v5h-5zM119 71.3h5v5h-5zM119 76.3h5v5h-5zM119 61.3h5v5h-5zM119 66.3h5v5h-5zM124 71.3h5v5h-5zM124 76.3h5v5h-5zM124 61.3h5v5h-5zM124 66.3h5v5h-5zM129 71.3h5v5h-5zM129 76.3h5v5h-5z"/>
<path d="M129 61.3h5v5h-5zM129 66.3h5v5h-5zM134 71.3h5v5h-5zM134 76.3h5v5h-5zM134 61.3h5v5h-5zM134 66.3h5v5h-5zM139 71.3h5v5h-5zM139 76.3h5v5h-5zM139 61.3h5v5h-5zM139 66.3h5v5h-5zM144 71.3h5v5h-5zM144 76.3h5v5h-5z"/>
<path d="M144 61.3h5v5h-5zM144 66.3h5v5h-5zM149 71.3h5v5h-5zM149 76.3h5v5h-5zM149 61.3h5v5h-5zM149 66.3h5v5h-5zM154 71.3h5v5h-5zM154 76.3h5v5h-5zM154 61.3h5v5h-5zM154 66.3h5v5h-5zM159 71.3h5v5h-5zM159 76.3h5v5h-5z"/>
<path d="M159 61.3h5v5h-5zM159 66.3h5v5h-5zM164 71.3h5v5h-5zM164 76.3h5v5h-5zM164 61.3h5v5h-5zM164 66.3h5v5h-5zM169 71.3h5v5h-5zM169 76.3h5v5h-5zM169 61.3h5v5h-5zM169 66.3h5v5h-5zM174 71.3h5v5h-5zM174 76.3h5v5h-5z"/>
<path d="M174 61.3h5v5h-5zM174 66.3h5v5h-5zM179 71.3h5v5h-5zM179 76.3h5v5h-5zM179 61.3h5v5h-5zM179 66.3h5v5h-5zM184 71.3h5v5h-5zM184 76.3h5v5h-5zM184 61.3h5v5h-5zM184 66.3h5v5h-5zM189 71.3h5v5h-5zM189 76.3h5v5h-5z"/>
<path d="M189 61.3h5v5h-5zM189 66.3h5v5h-5zM194 71.3h5v5h-5zM194 76.3h5v5h-5zM194 61.3h5v5h-5zM194 66.3h5v5h-5zM109 81.3h5v5h-5zM109 86.3h5v5h-5zM109 91.3h5v5h-5zM109 96.3h5v5h-5zM114 81.3h5v5h-5zM114 86.3h5v5h-5z"/>
<path d="M114 91.3h5v5h-5zM114 96.3h5v5h-5zM119 81.3h5v5h-5zM119 86.3h5v5h-5zM119 91.3h5v5h-5zM119 96.3h5v5h-5zM124 81.3h5v5h-5zM124 86.3h5v5h-5zM124 91.3h5v5h-5zM124 96.3h5v5h-5zM129 81.3h5v5h-5zM129 86.3h5v5h-5z"/>
<path d="M129 91.3h5v5h-5zM129 96.3h5v5h-5zM134 81.3h5v5h-5zM134 86.3h5v5h-5zM134 91.3h5v5h-5zM134 96.3h5v5h-5zM139 81.3h5v5h-5zM139 86.3h5v5h-5zM139 91.3h5v5h-5zM139 96.3h5v5h-5zM144 81.3h5v5h-5zM144 86.3h5v5h-5z"/>
<path d="M144 91.3h5v5h-5zM144 96.3h5v5h-5zM149 81.3h5v5h-5zM149 86.3h5v5h-5zM149 91.3h5v5h-5zM149 96.3h5v5h-5zM154 81.3h5v5h-5zM154 86.3h5v5h-5zM154 91.3h5v5h-5zM154 96.3h5v5h-5zM159 81.3h5v5h-5zM159 86.3h5v5h-5z"/>
<path d="M159 91.3h5v5h-5zM159 96.3h5v5h-5zM164 81.3h5v5h-5zM164 86.3h5v5h-5zM164 91.3h5v5h-5zM164 96.3h5v5h-5zM169 81.3h5v5h-5zM169 86.3h5v5h-5zM169 91.3h5v5h-5zM169 96.3h5v5h-5zM174 81.3h5v5h-5zM174 86.3h5v5h-5z"/>
<path d="M174 91.3h5v5h-5zM174 96.3h5v5h-5zM179 81.3h5v5h-5zM179 86.3h5v5h-5zM179 91.3h5v5h-5zM179 96.3h5v5h-5zM184 81.3h5v5h-5zM184 86.3h5v5h-5zM184 91.3h5v5h-5zM184 96.3h5v5h-5zM189 81.3h5v5h-5zM189 86.3h5v5h-5z"/>
<path d="M189 91.3h5v5h-5zM189 96.3h5v5h-5zM194 81.3h5v5h-5zM194 86.3h5v5h-5zM194 91.3h5v5h-5zM194 96.3h5v5h-5z"/>
</g>
<path d="M31.5 123.3h120v60h-120z" fill-rule="evenodd" fill="#373435"/>
<path d="M34 125.8h115v55h-115z" fill-rule="evenodd" fill="#ffd520"/>
<path d="M31.5 111.7h120" fill="none" stroke="#373435" stroke-width=".21"/>
<g fill="#373435">
<path d="M149.9 111.3l1.6 .4-1.6 .4z"/>
<path d="M31.5 111.7l1.5-.4v.8z"/>
</g>
<path d="M31.5 109.1v5.1M151.5 109.1v5.1M157.5 133.3v40" fill="none" stroke="#373435" stroke-width=".21"/>
<g fill="#373435">
<path d="M157.1 171.7h.8l-.4 1.6z"/>
<path d="M157.5 133.3l.4 1.5h-.8z"/>
</g>
<path d="M47.7 119h87.5M47.7 116.2v5M155 133.3h5.1M155 173.3h5.1" fill="none" stroke="#373435" stroke-width=".21"/>
<g fill="#373435">
<path d="M133.7 118.6l1.5 .4-1.5 .4z"/>
<path d="M47.7 119l1.6-.4v.8z"/>
</g>
<path d="M135.2 116.2v5M27.7 176.8v4" fill="none" stroke="#373435" stroke-width=".21"/>
<path d="M27.2 179.2h.9l-.4 1.6z" fill="#373435"/>
<path d="M27.7 183.3v3.9" fill="none" stroke="#373435" stroke-width=".21"/>
<path d="M27.7 183.3l.4 1.5h-.9z" fill="#373435"/>
<path d="M21.1 123.3h9.1M23.1 123.3v60M21.1 183.3h9.1M25.1 180.8h5.1" fill="none" stroke="#373435" stroke-width=".21"/>
<g fill="#373435">
<path d="M22.7 181.7h.8l-.4 1.6z"/>
<path d="M23.1 123.3l.4 1.5h-.8z"/>
<path d="M51.6 134.2a3.3 3.3 0 0 1 4.3-.3 3.3 3.3 0 0 1 1 4.1l-.2 .2-1-.1-.4 1.4a6.8 6.8 0 0 1 4 3.6l1.1 8.7a1.15 1.15 0 0 1-1.2 1.2 1.15 1.15 0 0 1-1.1-1.3h-.9l.8 14.1a1.12 1.12 0 0 1-1.1 1.1 1.12 1.12 0 0 1-1.2-1.1l-.7-9.9a1.02 1.02 0 0 0-1.1-1 1.02 1.02 0 0 0-1 1l-.4 5.9a1.12 1.12 0 0 1-1.1 1.1 1.12 1.12 0 0 1-1.2-1.1l.5-10.1h-.7a1.17 1.17 0 0 1-1.3 1.3 1.17 1.17 0 0 1-1-1.5l.5-7.9a6.1 6.1 0 0 1 4.4-4l-.5-1.5-1 .1-.2-.2a3.7 3.7 0 0 1 .7-3.8zM57.2 145.6h.4l.1 .2 .3 4.7h-.7l-.2-4.7zM50.5 145.6l.3-.1 .3 .3-.3 4.7h-.6z" fill-rule="evenodd"/>
<path d="M53.3 155.7l.6-.3a.85 .85 0 0 1 .9 .9v13.7a.88 .88 0 0 1-.9 .8 .88 .88 0 0 1-.9-.8v-13.7z" fill-rule="evenodd"/>
<path d="M106.9 144.7a2.09 2.09 0 0 1 1.5-.7h19.6a3.1 3.1 0 0 1 2.6 3l2.3 9.1h1.1a1.21 1.21 0 0 1 1.2 1.2v7.7a1.21 1.21 0 0 1-1.2 1.2h-1.1v4.9h-5.2v-4.9h-19v4.9h-5.2v-4.9a1.92 1.92 0 0 1-2.1-.5l-.2-.7v-7.7a1.21 1.21 0 0 1 1.2-1.2h1.1l2.5-9.9zM108.1 145.7l-.6 1.2-2 7.9a1.18 1.18 0 0 0 1.3 1.3h22.9a1.16 1.16 0 0 0 1.2-1.3l-2-7.9a1.4 1.4 0 0 0-.9-1.3h-19.6zM104 160.1v2.1h28.4v-2.1z" fill-rule="evenodd"/>
<path d="M49.1 171.5h86.1v1.8h-86.1z" fill-rule="evenodd"/>
</g>
<g fill="#373435">
<path d="M60.4 155.5l4.9-2.5v1.5h31v-1.5l4.9 2.5-4.9 2.4v-1.5h-31v1.5z"/>
<path d="M73.4 142.2l.7-.3 .5-.5h1.4v10.6h-1.7v-8.6h-.9z"/>
<path d="M80.3 146.4h1.4v.3a2.29 2.29 0 0 1 2.8 .4 2.15 2.15 0 0 1 2.2-.6 2.15 2.15 0 0 1 1.5 1.8v3.7h-1.4v-3.4a.94 .94 0 0 0-1-.8 .94 .94 0 0 0-.9 .9v3.3h-1.3v-3.3a.96 .96 0 0 0-.9-1 .96 .96 0 0 0-1 .9v3.4h-1.4z"/>
</g>
<g font-size="17.6" fill="#ed3237">
<text x="43.8" y="238.6" transform="rotate(-28 43.8 238.6)">SUPERSEDED BY</text>
<text x="86.4" y="238.4" transform="rotate(-28 86.4 238.4)">TM8-Q03</text>
<text x="103.8" y="251.5" transform="rotate(-28 103.8 251.5)">(08/21)</text>
</g>
<text font-size="7.1" fill="#373435" x="98.5" y="249.3">MULTI-MESSAGE SIGN PLATE</text>
<text font-size="7.1" fill="#201e1e" x="175.3" y="275.3">TC2292</text>
<g font-size="5" fill="#373435">
<text x="125.4" y="255.4">SHARE THE ROAD -</text>
<text x="110.2" y="260.6">60 km/h OR LESS SPEED ZONES</text>
</g>
<g font-size="4.9" fill="#201e1e">
<text x="51.5" y="99.1">TC2292_1</text>
<text x="82.2" y="189.6">TC2292_2</text>
</g>
<g font-size="4.2" fill="#201e1e">
<text x="100.6" y="267.2">APPROVED AS OFFICIAL TRAFFIC SIGN</text>
<text x="174.7" y="285.6">A</text>
</g>
<g font-size="3.9" fill="#373435">
<text x="58.1" y="18">600</text>
<text x="58.3" y="26">480</text>
<text x="15.2" y="62.9">600</text>
<text x="98" y="62.9">315</text>
<text x="25.5" y="84">25</text>
<text x="87" y="110.2">1200</text>
<text x="88.2" y="117.7">875</text>
<text x="15.2" y="154.7">600</text>
<text x="159.4" y="154.6">400</text>
<text x="25.5" y="175.8">25</text>
<text x="76.1" y="208.7">Notes:</text>
<text x="76.1" y="213.9">1. This sign may be used at a roadworks site where cyclists and traffic</text>
<text x="81.1" y="218.2">are required to mix and it is desirable to provide awareness to</text>
<text x="28.3" y="226.7">Retroreflective yellow</text>
<text x="76.1" y="227.8">2. Use TC2292 where the temporary speed limit is 60 km/h or less. Use</text>
<text x="81.1" y="222.6">motorists to look out for bicycle riders and to share the road safely.</text>
<text x="81.1" y="232.1">TC2293 where the temporary speed limit is greater than 60 km/h.</text>
<text x="76.1" y="237.3">3. TC2294 must be installed with this sign.</text>
</g>
<g font-size="3.9" fill="#201e1e">
<text x="18.5" y="217.5">Colour Legend</text>
<text x="28.3" y="236.1">Black</text>
</g>
<g font-size="3.5" fill="#201e1e">
<text x="21.6" y="267.9">Department of Transport and Main Roads</text>
<text x="17.7" y="271.8">Infrastructure Management &amp; Delivery Division</text>
<text x="16.7" y="280.6">Designed</text>
<text x="42.7" y="280.6">Checked</text>
<text x="69.7" y="280.6">Scale</text>
<text x="98.5" y="281.3">PRINCIPAL ENGINEER</text>
<text x="16.9" y="284.8">RH 04/18</text>
<text x="43.3" y="284.9">DJ 04/18</text>
<text x="69.7" y="285.2">Not to Scale</text>
<text x="98.5" y="284.8">(Traffic Engineering)</text>
</g>
<g font-size="3.5" fill="#373435">
<text x="154.7" y="276.2">19/04/18</text>
<text x="157.4" y="281.2">Date</text>
</g>
</svg>
